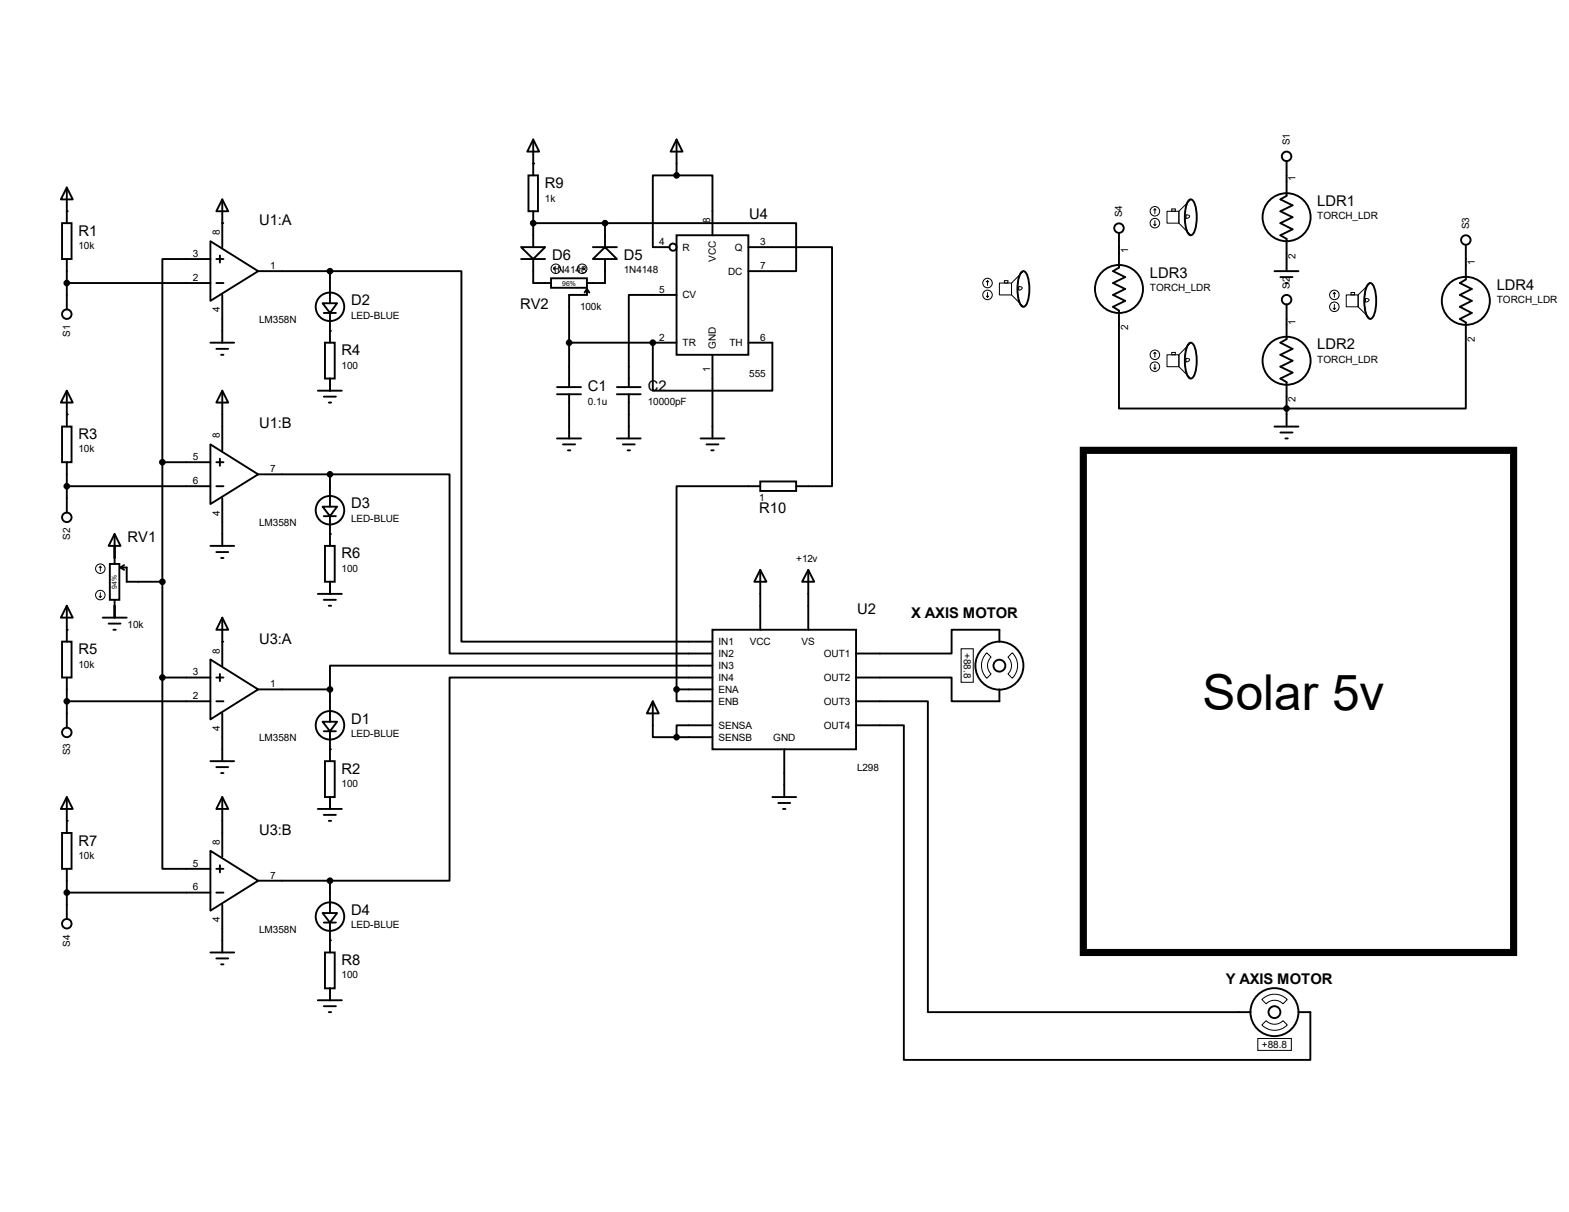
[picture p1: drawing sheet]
<svg xmlns="http://www.w3.org/2000/svg" width="279mm" height="216mm" viewBox="0 0 279 216" stroke-linecap="round" stroke-linejoin="round" font-family="sans-serif">
<g fill="none" stroke="#000" stroke-width=".34">
<path d="M11 39.8h1.7v6.3h-1.7zM11.9 33.4l1.1 2.1h-2.2zM11.9 33.4v6.4M39.6 35.5l1 2.1h-2.1zM39.6 35.5v8.5M94.1 31.2h1.7v6.4h-1.7zM95 24.8l1 2.2h-2.1zM95 24.8v6.4M95 37.6v6.4M95 39.8h12.7M107.7 39.8h34.1v8.5h-8.5M107.7 39.8v4.2"/>
<path d="M120.5 24.8l1 2.2h-2.1zM120.5 31.2h-4.3v12.8h3M120.5 31.2h6.4v10.7M120.5 24.8v6.4M211.8 35.6l.2-.1a1.66 1.66 0 0 1 1 1.6 7.7 7.7 0 0 1-.4 4.4l-.3 .3-.3 .1a1.67 1.67 0 0 1-.9-1.6 7.7 7.7 0 0 1 .4-4.4zM229.1 28.7v6.2l-1.1 .6 2.2 1.1-2.2 1 2.2 1.1-2.2 1.1 2.2 1.1-2.2 1 1.1 .6v5.8M11.9 50.4h25.6M11.9 46.1v9M37.5 43l8.5 5.3-8.5 5.3zM37.5 46.1h-8.6v36.2M38.5 50.4h1.3M38.5 46.1h1.3"/>
<path d="M39.2 45.5v1.3M39.6 52.5v8.5M46 48.3h12.8M57.4 54h2.6l-1.2 1.8zM57.7 55.8h2.1M58.8 48.3h23.4v66h44.7M58.8 48.3v5.7M58.8 55.8v5.2M92.8 44h4.3l-2.1 2.1zM92.8 46.1h4.3M95 46.1v4.3h3.1M98.1 49.6h6.4v1.7h-6.4z"/>
<path d="M104.5 51.5v1h-3.2v16.5M104.5 51.5l.4 .6M104.5 51.5l-.4 .6M105.6 46.1l2.1-2.1 2.2 2.1zM105.6 44h4.3M107.7 46.1v4.3h-3.2M120.5 41.9h12.8v21.3h-12.8zM120.5 52.5h-8.5v16.5M133.3 44h14.9v42.6h-6.4M182 48.4l.2-.1a1.66 1.66 0 0 1 1 1.6 6.6 6.6 0 0 1-.7 4.6l-.3 .2a1.66 1.66 0 0 1-.9-1.6 6.6 6.6 0 0 1 .7-4.7zM199.3 41.5v6.2l-1.1 .6 2.2 1.1-2.2 1 2.2 1.1-2.2 1 2.2 1.1-2.2 1.1 1.1 .6v17.5h61.7v-15.4l-1-.6 2.1-1-2.1-1.1 2.1-1.1-2.1-1.1 2.1-1-2.1-1.1 1-.6v-6.2M226.9 48.3h4.3"/>
<path d="M228 49.4h2.2M228.9 50.4h.4M229.1 54.2v6.2l-1.1 .6 2.2 1.1-2.2 1.1 2.2 1.1-2.2 1 2.2 1.1-2.2 1 1.1 .7v7.9M243.7 50.5l.3-.1a1.66 1.66 0 0 1 .9 1.6 7.7 7.7 0 0 1-.4 4.4l-.2 .3-.3 .1a1.67 1.67 0 0 1-.9-1.6 7.7 7.7 0 0 1 .4-4.4zM11 76h1.7v6.3h-1.7zM11.9 69.6l1.1 2.1h-2.2zM11.9 69.6v6.4M37.5 79.2l8.5 5.3-8.5 5.3zM37.5 61h4.2M38.5 62.1h2.1M39.4 63.2h.4M39.6 69.6l1 2.1h-2.1z"/>
<path d="M39.6 69.6v10.6M56.6 69.6h4.3M57.7 70.7h2.1M57.9 61h1.7v6.4h-1.7zM58.5 71.7h.5M58.8 67.4v2.2M99.2 78.1h4.3M99.2 70.2h4.3M99.2 69h4.3M100.2 79.2h2.2M101.3 61h19.2M101.3 70.2v7.9"/>
<path d="M109.9 78.1h4.2M109.9 70.2h4.2M109.9 69h4.2M110.9 79.2h2.1M112 70.2v7.9M116.2 61v8.6h21.3v-8.6h-4.2M124.8 78.1h4.2M125.8 79.2h2.1M126.9 63.2v14.9M211.8 61.2l.2-.2a1.67 1.67 0 0 1 1 1.6 7.7 7.7 0 0 1-.4 4.4l-.3 .3-.3 .1a1.66 1.66 0 0 1-.9-1.5 7.7 7.7 0 0 1 .4-4.4zM226.9 76h4.3M228 77h2.2"/>
<path d="M228.9 78.1h.4M11.9 82.3v9M11.9 86.6h25.6M20.4 95.1l1.1 2.1h-2.2zM20.4 95.1v5.4M28.9 82.3v38.4M28.9 82.3h8.6M37.5 97.2h4.2M38.5 86.6h1.3M38.5 82.3h1.3M38.5 98.3h2.1M39.2 81.7v1.3"/>
<path d="M39.4 99.4h.4M39.6 88.7v8.5M46 84.5h12.8M57.4 90.3h2.6l-1.2 1.6zM57.7 91.9h2.1M57.9 97.2h1.7v6.4h-1.7zM58.8 84.5h21.3v31.9h46.8M58.8 84.5v5.8M58.8 91.9v5.3M101.1 80.2h.5M111.8 80.2h.4M126.7 80.2h.4"/>
<path d="M135.4 85.8h6.4v1.7h-6.4zM135.4 86.6h-14.9v36.2M11 114.3h1.7v6.4h-1.7zM11.9 107.9l1.1 2.1h-2.2zM11.9 107.9v6.4M18.3 110h4.3M19.3 111.1h2.2M19.6 100.5h1.7v6.3h-1.7zM20.2 112.2h.4M20.4 106.8v3.2M21.5 101.1h1.1v2.5h6.3M21.5 101.1l.6 .4"/>
<path d="M22.1 100.7l-.6 .4M37.5 117.5l8.5 5.3-8.5 5.3zM39.6 110l1 2.2h-2.1zM39.6 110v8.6M56.6 105.8h4.3M57.7 106.8h2.1M58.5 107.9h.5M58.8 103.6v2.2M126.9 112.2h25.5v21.3h-25.5zM126.9 118.6h-68.1v4.2M135.4 101.5l1.1 2.1h-2.2zM135.4 101.5v10.7"/>
<path d="M143.9 101.5l1.1 2.1h-2.2zM143.9 101.5v10.7M178 114.3v-2.1h-8.5v4.2h-17.1M11.9 120.7v8.9M11.9 124.9h25.6M28.9 120.7v34.1h8.6M28.9 120.7h8.6M37.5 135.6h4.2M38.5 124.9h1.3M38.5 120.7h1.3M38.5 136.7h2.1M39.2 120.1v1.2"/>
<path d="M39.4 137.7h.4M39.6 127.1v8.5M46 122.8h12.8M57.4 128.6h2.6l-1.2 1.7zM57.7 130.3h2.1M57.9 135.6h1.7v6.4h-1.7zM58.8 122.8v5.8M58.8 130.3v5.3M116.2 124.9l1.1 2.2h-2.1zM116.2 124.9v6.4h4.3M120.5 122.8v2.1h6.4M120.5 122.8h6.4"/>
<path d="M120.5 131.3h6.4M126.9 120.7h-46.8v36.2h-21.3M126.9 129.2h-6.4v2.1M139.7 133.5v8.5M152.4 120.7h17.1v4.2h8.5v-2.1M152.4 124.9h12.8v55.4h57.5M152.4 129.2h8.6v59.6h72.3v-8.5h-2.1M11 148.4h1.7v6.4h-1.7zM11.9 142l1.1 2.1h-2.2zM11.9 142v6.4M11.9 154.8v8.9M11.9 159h25.6"/>
<path d="M37.5 151.6l8.5 5.3-8.5 5.3zM38.5 159h1.3M38.5 154.8h1.3M39.2 154.1v1.3M39.6 142l1 2.1h-2.1zM39.6 142v10.6M46 156.9h12.8M56.6 144.1h4.3M57.7 145.2h2.1M58.5 146.2h.5M58.8 142v2.1M58.8 156.9v5.7"/>
<path d="M137.5 142h4.3M138.6 143h2.1M139.4 144.1h.5M37.5 169.7h4.2M38.5 170.7h2.1M39.4 171.8h.4M39.6 161.2v8.5M56.6 178.2h4.3M57.4 162.6h2.6l-1.2 1.7zM57.7 164.3h2.1M57.7 179.2h2.1M57.9 169.7h1.7v6.4h-1.7z"/>
<path d="M58.8 164.3v5.4M58.8 176.1v2.1M58.5 180.3h.5"/>
<circle cx="229.1" cy="38.7" r="4.3"/>
<circle cx="229.1" cy="27.9" r=".85"/>
<circle cx="11.9" cy="56" r=".85"/>
<circle cx="58.8" cy="54.7" r="2.54"/>
<circle cx="119.8" cy="44" r=".64"/>
<circle cx="199.3" cy="51.5" r="4.3"/>
<circle cx="199.3" cy="40.6" r=".85"/>
<circle cx="229.1" cy="53.4" r=".85"/>
<circle cx="261" cy="53.6" r="4.3"/>
<circle cx="261" cy="42.8" r=".85"/>
<circle cx="229.1" cy="64.3" r="4.3"/>
<circle cx="11.9" cy="92.2" r=".85"/>
<circle cx="58.8" cy="90.9" r="2.54"/>
<circle cx="178" cy="118.6" r="4.3"/>
<circle cx="178" cy="118.6" r="1.06"/>
<circle cx="11.9" cy="130.5" r=".85"/>
<circle cx="58.8" cy="129.2" r="2.54"/>
<circle cx="11.9" cy="164.5" r=".85"/>
<circle cx="58.8" cy="163.3" r="2.54"/>
<circle cx="226.9" cy="180.3" r="4.3"/>
<circle cx="226.9" cy="180.3" r="1.06"/>
</g>
<g fill="#000">
<circle cx="11.9" cy="37.6" r=".17"/>
<circle cx="39.6" cy="39.8" r=".17"/>
<circle cx="95" cy="39.8" r=".17"/>
<circle cx="95" cy="29.1" r=".17"/>
<circle cx="58.8" cy="58.9" r=".17"/>
<circle cx="11.9" cy="73.8" r=".17"/>
<circle cx="116.2" cy="61" r=".17"/>
<circle cx="58.8" cy="95.1" r=".17"/>
<circle cx="11.9" cy="112.2" r=".17"/>
<circle cx="39.6" cy="114.3" r=".17"/>
<circle cx="58.8" cy="133.5" r=".17"/>
<circle cx="11.9" cy="146.2" r=".17"/>
<circle cx="58.8" cy="167.5" r=".17"/>
</g>
<g fill="none" stroke="#000" stroke-width=".18">
<path d="M205.4 40l.3 .2M205.7 37.2l-.3 .2M205.7 37.2l.2 .2M205.7 37.2v.9M205.7 39.3v.9M205.9 40l-.2 .2M207.8 37.6h2.1v2.2h-2.1zM208.7 37.2h.6v.4h-.6zM211.2 38.3l.6 .1v.3l-.6 .2zM211.8 35.6a5.9 5.9 0 0 0-.7 4.7 1.67 1.67 0 0 0 .9 1.6l-2.1-2.1v-2.2l2.1-2.1zM98.6 47.9h.8M98.6 47.9l.2 .2"/>
<path d="M98.8 47.7l-.2 .2M103.3 47.9h.8M103.9 47.7l.2 .2M104.1 47.9l-.2 .2M175.6 52.7l.3 .3M175.9 50l-.3 .2M175.9 50l.2 .2M175.9 50v.8M175.9 52.1v.9M176.1 52.7l-.2 .3M178 50.4h2.1v2.1h-2.1zM178.9 50h.6v.4h-.6z"/>
<path d="M181.4 51.1l.5 .1 .1 .1-.1 .2-.5 .2zM182 48.4a5.9 5.9 0 0 0-.7 4.7 1.66 1.66 0 0 0 .9 1.6l-2.1-2.2v-2.1l2.1-2.1zM237.4 54.9l.2 .2M237.6 52.1l-.2 .2M237.6 52.1l.2 .2M237.6 52.1v.9M237.6 54.2v.9M237.8 54.9l-.2 .2M239.7 52.5h2.2v2.2h-2.2zM240.6 52.1h.6v.4h-.6zM243.2 53.2l.5 .1 .1 .1-.1 .2-.5 .2zM243.7 50.5a5.9 5.9 0 0 0-.6 4.7 1.67 1.67 0 0 0 .9 1.6l-2.1-2.1v-2.2l2.1-2.1z"/>
<path d="M205.4 65.5l.3 .2M205.7 62.8v.8M205.7 64.9v.8M205.7 62.8l-.3 .2M205.7 62.8l.2 .2M205.9 65.5l-.2 .2M207.8 63.2h2.1v2.1h-2.1zM208.7 62.8h.6v.4h-.6zM211.2 63.8l.6 .1v.4l-.6 .2zM211.8 61.2a6 6 0 0 0-.7 4.7 1.66 1.66 0 0 0 .9 1.5l-2.1-2.1v-2.1l2.1-2.2zM17.7 106.2l.2 .2M17.9 100.9l-.2 .2"/>
<path d="M17.9 100.9l.2 .2M17.9 100.9v.8M17.9 105.6v.8M18.1 106.2l-.2 .2M171.2 115.6h2.1v5.9h-2.1zM175.7 116.3l.8 .8a2.1 2.1 0 0 0 0 3l-.8 .7a3.2 3.2 0 0 1 0-4.5zM180.3 116.3a3.2 3.2 0 0 1 0 4.5l-.8-.7a2.1 2.1 0 0 0 0-3zM224.7 178.1a3.2 3.2 0 0 1 4.5 0l-.7 .7a2.1 2.1 0 0 0-3 0zM224 185h6v2.1h-6zM224.7 182.6l.8-.8a2.1 2.1 0 0 0 3 0l.7 .8a3.2 3.2 0 0 1-4.5 0z"/>
<circle cx="205.7" cy="37.6" r=".85"/>
<circle cx="205.7" cy="39.8" r=".85"/>
<circle cx="99" cy="47.9" r=".85"/>
<circle cx="103.7" cy="47.9" r=".85"/>
<circle cx="175.9" cy="50.4" r=".85"/>
<circle cx="175.9" cy="52.5" r=".85"/>
<circle cx="237.6" cy="52.5" r=".85"/>
<circle cx="237.6" cy="54.7" r=".85"/>
<circle cx="205.7" cy="65.3" r=".85"/>
<circle cx="205.7" cy="63.2" r=".85"/>
<circle cx="17.9" cy="106" r=".85"/>
<circle cx="17.9" cy="101.3" r=".85"/>
</g>
<g fill="#000" stroke="#000" stroke-width=".34">
<circle cx="95" cy="39.8" r=".42"/>
<circle cx="107.7" cy="39.8" r=".42"/>
<circle cx="120.5" cy="31.2" r=".42"/>
<circle cx="11.9" cy="50.4" r=".42"/>
<circle cx="58.8" cy="48.3" r=".42"/>
<circle cx="101.3" cy="61" r=".42"/>
<circle cx="116.2" cy="61" r=".42"/>
<circle cx="229.1" cy="72.8" r=".42"/>
<circle cx="11.9" cy="86.6" r=".42"/>
<circle cx="28.9" cy="82.3" r=".42"/>
<circle cx="58.8" cy="84.5" r=".42"/>
<circle cx="28.9" cy="103.6" r=".42"/>
<circle cx="11.9" cy="124.9" r=".42"/>
<circle cx="28.9" cy="120.7" r=".42"/>
<circle cx="58.8" cy="122.8" r=".42"/>
<circle cx="120.5" cy="122.8" r=".42"/>
<circle cx="120.5" cy="131.3" r=".42"/>
<circle cx="11.9" cy="159" r=".42"/>
<circle cx="58.8" cy="156.9" r=".42"/>
</g>
<path d="M192.9 80.2h76.6v89.5h-76.6z" fill="none" stroke="#000" stroke-width="1.3"/>
<text font-size="8.8" x="214.2" y="126.5">Solar 5v</text>
<g font-size="2.6">
<text x="97" y="33.5">R9</text>
<text x="14" y="42">R1</text>
<text x="46.1" y="40.1">U1:A</text>
<text x="133.4" y="39">U4</text>
<text x="234.6" y="36.7">LDR1</text>
<text x="98.3" y="46.3">D6</text>
<text x="111.1" y="46.3">D5</text>
<text x="204.8" y="49.4">LDR3</text>
<text x="266.5" y="51.6">LDR4</text>
<text x="62.5" y="54.4">D2</text>
<text x="92.6" y="55">RV2</text>
<text x="60.8" y="63.3">R4</text>
<text x="234.6" y="62.2">LDR2</text>
<text x="104.7" y="69.7">C1</text>
<text x="115.4" y="69.7">C2</text>
<text x="46.1" y="76.3">U1:B</text>
<text x="14" y="78.2">R3</text>
<text x="62.5" y="90.6">D3</text>
<text x="135.2" y="91.4">R10</text>
<text x="22.7" y="96.5">RV1</text>
<text x="60.8" y="99.5">R6</text>
<text x="152.6" y="109.3">U2</text>
<text x="162.3" y="110.2">X AXIS MOTOR</text>
<text x="14" y="116.5">R5</text>
<text x="46.1" y="114.6">U3:A</text>
<text x="62.5" y="128.9">D1</text>
<text x="60.8" y="137.8">R2</text>
<text x="46.1" y="148.7">U3:B</text>
<text x="14" y="150.6">R7</text>
<text x="62.5" y="162.9">D4</text>
<text x="60.8" y="171.9">R8</text>
<text x="218.3" y="175.2">Y AXIS MOTOR</text>
</g>
<g font-size="1.8">
<text x="229.7" y="25.9" transform="rotate(-90 229.7 25.9)">S1</text>
<text x="97" y="35.9">1k</text>
<text x="230.7" y="32.3" transform="rotate(-90 230.7 32.3)">1</text>
<text x="39.2" y="41.9" transform="rotate(-90 39.2 41.9)">8</text>
<text x="126.5" y="39.8" transform="rotate(-90 126.5 39.8)">8</text>
<text x="199.9" y="38.7" transform="rotate(-90 199.9 38.7)">S4</text>
<text x="234.6" y="39.1">TORCH_LDR</text>
<text x="261.6" y="40.9" transform="rotate(-90 261.6 40.9)">S3</text>
<text x="14" y="44.4">10k</text>
<text x="34.3" y="45.8">3</text>
<text x="48.1" y="47.9">1</text>
<text x="117.4" y="43.6">4</text>
<text x="121.5" y="44.7">R</text>
<text x="127.5" y="46.7" transform="rotate(-90 127.5 46.7)">VCC</text>
<text x="130.9" y="44.7">Q</text>
<text x="135.4" y="47.9">7</text>
<text x="135.4" y="43.6">3</text>
<text x="200.9" y="45.1" transform="rotate(-90 200.9 45.1)">1</text>
<text x="230.7" y="46.1" transform="rotate(-90 230.7 46.1)">2</text>
<text x="262.6" y="47.2" transform="rotate(-90 262.6 47.2)">1</text>
<text x="34.3" y="50">2</text>
<text x="98.3" y="48.6">1N4148</text>
<text x="111.1" y="48.6">1N4148</text>
<text x="117.4" y="52.2">5</text>
<text x="121.5" y="53.2">CV</text>
<text x="129.7" y="48.9">DC</text>
<text x="204.8" y="51.9">TORCH_LDR</text>
<text x="229.7" y="51.5" transform="rotate(-90 229.7 51.5)">S2</text>
<text x="266.5" y="54">TORCH_LDR</text>
<text x="39.2" y="55.6" transform="rotate(-90 39.2 55.6)">4</text>
<text x="46.1" y="57.5">LM358N</text>
<text x="62.5" y="56.8">LED-BLUE</text>
<text x="103.3" y="55.2">100k</text>
<text x="200.9" y="58.8" transform="rotate(-90 200.9 58.8)">2</text>
<text x="230.7" y="57.9" transform="rotate(-90 230.7 57.9)">1</text>
<text x="12.5" y="60" transform="rotate(-90 12.5 60)">S1</text>
<text x="60.8" y="65.7">100</text>
<text x="117.4" y="60.7">2</text>
<text x="121.5" y="61.7">TR</text>
<text x="127.5" y="62.1" transform="rotate(-90 127.5 62.1)">GND</text>
<text x="129.9" y="61.7">TH</text>
<text x="135.4" y="60.7">6</text>
<text x="234.6" y="64.6">TORCH_LDR</text>
<text x="262.6" y="61" transform="rotate(-90 262.6 61)">2</text>
<text x="126.5" y="66.3" transform="rotate(-90 126.5 66.3)">1</text>
<text x="133.4" y="67.1">555</text>
<text x="230.7" y="71.6" transform="rotate(-90 230.7 71.6)">2</text>
<text x="104.7" y="72.1">0.1u</text>
<text x="115.4" y="72.1">10000pF</text>
<text x="14" y="80.6">10k</text>
<text x="34.3" y="82">5</text>
<text x="39.2" y="78.1" transform="rotate(-90 39.2 78.1)">8</text>
<text x="34.3" y="86.2">6</text>
<text x="48.1" y="84.1">7</text>
<text x="135.2" y="89.2">1</text>
<text x="39.2" y="91.9" transform="rotate(-90 39.2 91.9)">4</text>
<text x="46.1" y="93.7">LM358N</text>
<text x="62.5" y="93">LED-BLUE</text>
<text x="12.5" y="96.2" transform="rotate(-90 12.5 96.2)">S2</text>
<text x="60.8" y="101.9">100</text>
<text x="141.8" y="100">+12v</text>
<text x="22.7" y="111.8">10k</text>
<text x="14" y="118.9">10k</text>
<text x="39.2" y="116.4" transform="rotate(-90 39.2 116.4)">8</text>
<text x="127.9" y="114.9">IN1</text>
<text x="127.9" y="117.1">IN2</text>
<text x="127.9" y="119.2">IN3</text>
<text x="133.5" y="114.9">VCC</text>
<text x="142.7" y="114.9">VS</text>
<text x="146.7" y="117.1">OUT1</text>
<text x="171.7" y="116.3" transform="rotate(90 171.7 116.3)">+88.8</text>
<text x="34.3" y="120.3">3</text>
<text x="34.3" y="124.5">2</text>
<text x="48.1" y="122.4">1</text>
<text x="127.9" y="123.4">ENA</text>
<text x="127.9" y="125.6">ENB</text>
<text x="127.9" y="121.3">IN4</text>
<text x="146.7" y="121.3">OUT2</text>
<text x="146.7" y="125.6">OUT3</text>
<text x="39.2" y="130.2" transform="rotate(-90 39.2 130.2)">4</text>
<text x="62.5" y="131.3">LED-BLUE</text>
<text x="127.9" y="129.8">SENSA</text>
<text x="127.9" y="132">SENSB</text>
<text x="137.7" y="132">GND</text>
<text x="146.7" y="129.8">OUT4</text>
<text x="12.5" y="134.5" transform="rotate(-90 12.5 134.5)">S3</text>
<text x="46.1" y="132">LM358N</text>
<text x="152.6" y="137.4">L298</text>
<text x="60.8" y="140.2">100</text>
<text x="14" y="153">10k</text>
<text x="34.3" y="154.4">5</text>
<text x="39.2" y="150.5" transform="rotate(-90 39.2 150.5)">8</text>
<text x="34.3" y="158.6">6</text>
<text x="48.1" y="156.5">7</text>
<text x="39.2" y="164.3" transform="rotate(-90 39.2 164.3)">4</text>
<text x="46.1" y="166.1">LM358N</text>
<text x="62.5" y="165.4">LED-BLUE</text>
<text x="12.5" y="168.6" transform="rotate(-90 12.5 168.6)">S4</text>
<text x="60.8" y="174.3">100</text>
<text x="224.7" y="186.7">+88.8</text>
</g>
<g font-size="1.2">
<text x="100.1" y="50.9">96%</text>
<text x="20.8" y="104.9" transform="rotate(-90 20.8 104.9)">94%</text>
</g>
</svg>
